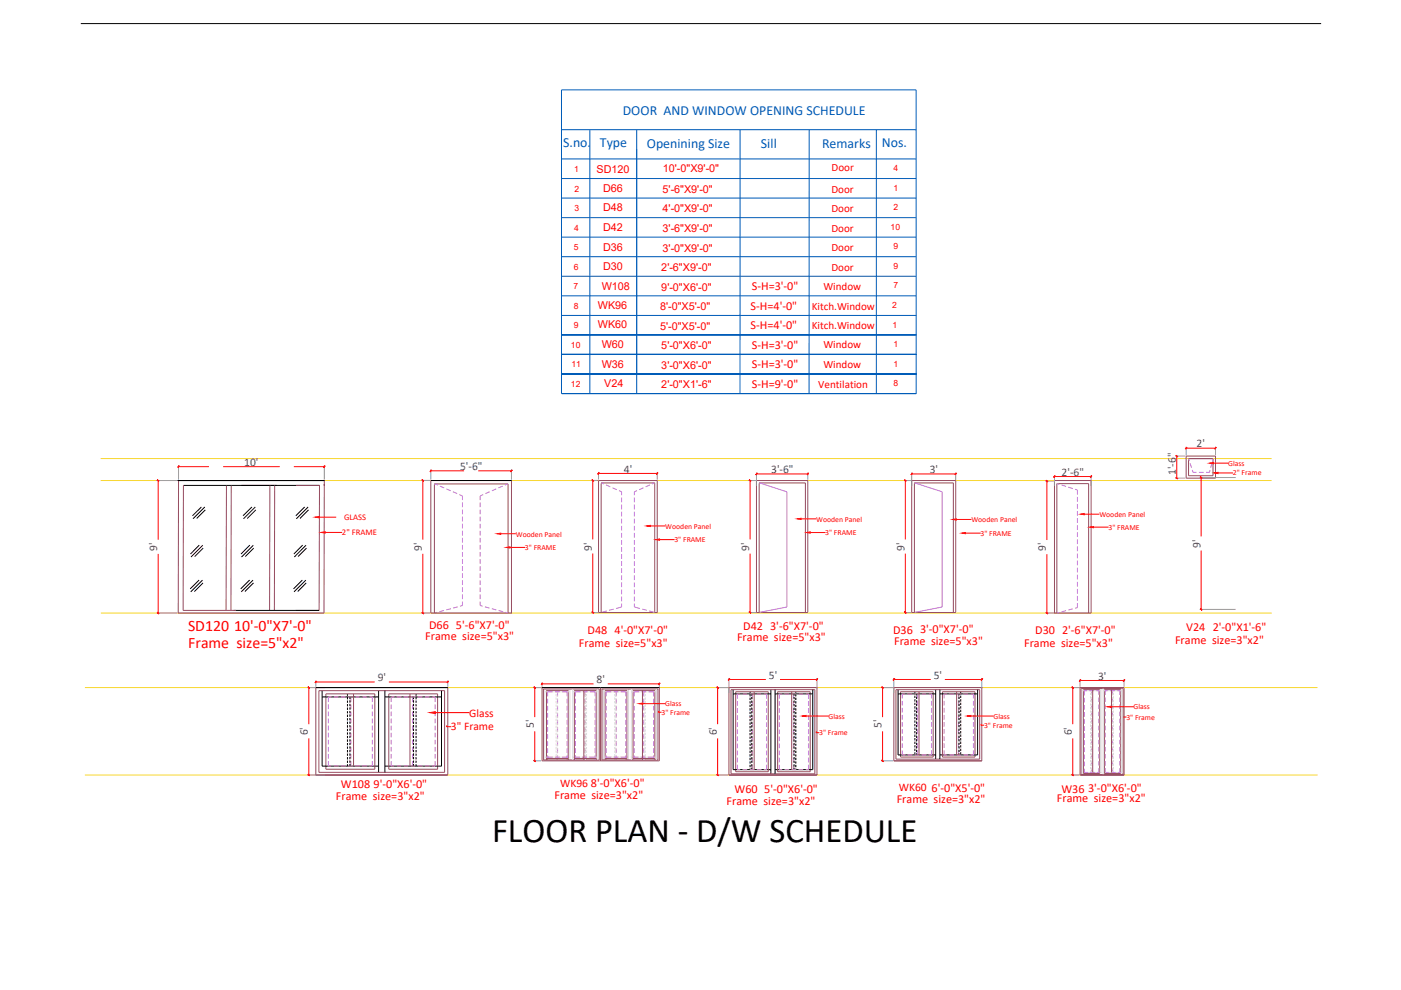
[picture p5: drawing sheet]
<svg xmlns="http://www.w3.org/2000/svg" width="297mm" height="210mm" viewBox="0 0 297 210" stroke-linecap="round" stroke-linejoin="round" font-family="sans-serif">
<!-- layer: beam centre line -->
<path d="M21.4 97.2h248.2M21.4 101.9h248.2M21.4 130h248.2M18 145.8h261.3M18 164.3h261.3" fill="none" stroke="#f8d731" stroke-width=".21"/>
<!-- layer: D W Annotation Tag MMH -->
<g fill="none" stroke="#005cb8" stroke-width=".21">
<path d="M119 19.1h75.2l.1 64.3h-75.3zM119 33.7h75.2M119 27.5h75.2M119 37.9h75.2M125.1 27.5v55.9M135 27.5v55.9M156.9 27.5v55.9M171.6 27.5l-.1 55.9M185.8 27.5v55.9M119 50.3h75.2M119 54.4h75.2M119 58.6h75.2"/>
<path d="M119 42h75.2M119 46.2h75.2M119 62.7h75.2M119 71h75.3M119 66.9h75.3M119 75.1h75.3M119 79.3h75.3"/>
</g>
<g fill="none" stroke="#954a5d" stroke-width=".21">
<path d="M251.5 96.7h6.2v4.7h-6.2zM252 97.2h5.2v3.7h-5.2zM37.9 101.9h30.9l-.1 28.1h-30.9zM38.9 102.9l-.1 26.5h11.2M48 102.9l-.1 26.5M49 102.9v26.5M57.2 102.9v26.5M58.2 102.9v26.5M62.8 102.9h4.9v26.5h-5M68.8 102.9h.1M91.3 101.9h17.1v28.1h-17.1zM92.1 102.6h15.6v27.4"/>
<path d="M92.1 102.7v27.3M126.9 101.9h12.4v28h-12.4zM127.4 102.4h11.4v27.5M127.5 102.5v27.4M160.4 101.9h10.9v28h-10.9zM160.9 102.4h9.9v27.5M161 102.5v27.4M193.3 101.9h9.3v28h-9.3zM193.8 102.4h8.3v27.5M193.9 102.5v27.4M223.6 101.9h7.7M223.6 102v28h7.7v-28"/>
<path d="M224.1 130v-27.5h6.7v27.5M67 145.8h27.9v18.5h-27.9zM67.6 146.4h26.7v17.4h-26.7zM69.1 147.1h10.4v16h-10.4zM75 147.1v15.3M82.4 147.1h10.4v16h-10.4zM86.9 147.1v15.3M114.9 145.8h24.9v15.5h-24.9zM115.2 146.1h11.8v15h-11.8zM123.8 146.4v14.7M127.3 145.8v15.5M127.6 146.1h11.9v15h-11.9z"/>
<path d="M136.2 146.4v14.7M154.5 145.8h18.7v18.5h-18.7zM155 146.2h17.8v17.9h-17.8zM156 146.7h6.9v16.9h-6.9zM159.9 146.7v16.5M164.9 146.7h6.9v16.9h-6.9zM167.9 146.7v16.5M189.5 145.8h18.7v15.5h-18.7zM190 146.2h17.7v14.8h-17.7zM190.9 146.7h7v13.8h-7zM194.8 146.7v13.4M199.8 146.7h6.9v13.8h-6.9z"/>
<path d="M202.8 146.7v13.4M229 145.8h9.3v18.5h-9.3zM229.2 146h8.9v18.2h-8.9zM229.7 146.2h3.5v17.8h-3.5zM231.7 146.2v17.6M234.2 146.2h3.4v17.8h-3.4zM235.7 146.2v17.6M115.9 161.1v-14.7h4.6v14.7M115.9 160.8h4.6M121.8 161.1v-14.7h4.6v14.7M121.8 160.8h4.6M128.3 161.1v-14.7h4.6v14.7"/>
<path d="M128.3 160.8h4.6M134.2 161.1v-14.7h4.6v14.7M134.2 160.8h4.6"/>
</g>
<g fill="none" stroke="#c16edd" stroke-width=".21">
<path d="M252 97.2l.2 .6M252.3 98.2l.3 1M252.8 99.6l.1 .5h.8M256.6 99.7l-.2 .4h-.7M256.9 98.2l-.2 1M257.2 97.2l-.1 .5M92.1 102.6l.7 .3M93.3 103.1l.9 .3M94.6 103.7l1 .4M96 104.3l.9 .4M97.4 104.9l.7 .3v.8M98.1 106.5v1"/>
<path d="M98.1 108v1M98.1 109.5v1M98.1 111v1M98.1 112.5v1M98.1 114v1M98.1 115.5v1M98.1 117v1M98.1 118.5v1M101.8 106.5v1M101.8 108v1M101.8 109.5v1M101.8 111v1"/>
<path d="M101.8 112.5v1M101.8 114v1M101.8 115.5v1M101.8 117v1M101.8 118.5v1M102.5 104.9l-.7 .3v.8M103.8 104.3l-.9 .4M105.2 103.7l-.9 .4M106.6 103.1l-.9 .3M107.7 102.6l-.7 .3M127.5 102.4l.5 .2M128.5 102.8l.9 .4"/>
<path d="M129.9 103.4l.9 .4M131.2 104l.6 .3v.7M131.8 105.5v1M131.8 107v1M131.8 108.5v1M131.8 110v1M131.8 111.5v1M131.8 113v1M131.8 114.5v1M131.8 116v1M131.8 117.5v1M131.8 119v1"/>
<path d="M134.5 105.5v1M134.5 107v1M134.5 108.5v1M134.5 110v1M134.5 111.5v1M134.5 113v1M134.5 114.5v1M134.5 116v1M134.5 117.5v1M134.5 119v1M135.1 104l-.6 .3v.7M136.4 103.4l-.9 .4"/>
<path d="M137.8 102.8l-.9 .4M138.8 102.4l-.5 .2M161 102.4l5.8 1.9v24.4l-5.8 1.1M193.9 102.4l5.9 1.9v24.4l-5.9 1.1M224.1 102.5l.5 .2M225.1 102.8l.9 .3M226.5 103.3l1 .3M227.9 103.7l.5 .2v1M228.4 105.4v1M228.4 106.9v1M228.4 108.4v1M228.4 109.9v1"/>
<path d="M228.4 111.4v1M228.4 112.9v1M228.4 114.4v1M228.4 115.9v1M228.4 117.4v1M228.4 118.9v1M254.2 100.1h1M92.7 129.8l-.6 .2M94.1 129.4l-.9 .3M95.6 129.1l-1 .2M97 128.7l-.9 .2M98.1 127.5v.9l-.6 .1"/>
<path d="M98.1 120v1M98.1 121.5v1M98.1 123v1M98.1 124.5v1M98.1 126v1M101.8 127.5v.9l.5 .1M101.8 120v1M101.8 121.5v1M101.8 123v1M101.8 124.5v1M101.8 126v1M102.8 128.7l1 .2"/>
<path d="M104.3 129.1l.9 .2M105.7 129.4l1 .3M107.2 129.8l.5 .2M128.7 129.5l-1.2 .3M130.1 129.1l-1 .3M131.8 128v.7l-1.2 .3M131.8 120.5v1M131.8 122v1M131.8 123.5v1M131.8 125v1M131.8 126.5v1M134.5 128v.7l1.2 .3"/>
<path d="M134.5 120.5v1M134.5 122v1M134.5 123.5v1M134.5 125v1M134.5 126.5v1M136.2 129.1l.9 .3M137.6 129.5l1.2 .3M224.6 129.9l-.5 .1M226 129.5l-.9 .2M227.5 129.1l-1 .2M228.4 127.9v.9l-.4 .2M228.4 120.4v1"/>
<path d="M228.4 121.9v1M228.4 123.4v1M228.4 124.9v1M228.4 126.4v1M69.6 149.4v1M69.6 150.9v1M69.6 152.3v1.1M69.6 153.8v1.1M69.6 155.3v1M69.6 156.9v.9M69.6 158.4v.9M69.6 159.9v1"/>
<path d="M70.3 147.8h-.7v1.1M70.8 147.8h1M72.3 147.8h1M73.8 147.8h1M74.4 147.8v1.1M74.4 149.4v1M74.4 150.9v1M74.4 152.3v1.1M74.4 153.8v1.1M74.4 155.3v1M74.4 156.9v.9M74.4 158.4v.9"/>
<path d="M74.4 159.9v1M75.3 147.8h1M76.8 147.8h1M78.3 147.8h.6v1.1M78.9 149.4v1M78.9 150.9v1M78.9 152.3v1.1M78.9 153.8v1.1M78.9 155.3v1M78.9 156.9v.9M78.9 158.4v.9M78.9 159.9v1"/>
<path d="M82.9 149.4v1M82.9 150.9v1M82.9 152.3v1.1M82.9 153.8v1.1M82.9 155.3v1M82.9 156.9v.9M82.9 158.4v.9M82.9 159.9v1M83.6 147.8h-.7v1.1M84.1 147.8h1M85.6 147.8h1M87.1 147.8h1"/>
<path d="M87.5 147.8v1.1M87.5 149.4v1M87.5 150.9v1M87.5 152.3v1.1M87.5 153.8v1.1M87.5 155.3v1M87.5 156.9v.9M87.5 158.4v.9M87.5 159.9v1M88.6 147.8h1M90.1 147.8h1M91.6 147.8h.7v1.1"/>
<path d="M92.3 149.4v1M92.3 150.9v1M92.3 152.3v1.1M92.3 153.8v1.1M92.3 155.3v1M92.3 156.9v.9M92.3 158.4v.9M92.3 159.9v1M116.1 148.2v.9M116.1 149.7v1M116.1 151.2v1M116.1 152.6v1.1"/>
<path d="M116.1 154.1v1.1M116.1 155.6v1M116.1 157.1v1M116.1 158.7v.9M117.2 146.7h-1.1v.9M117.7 146.7h1M118.2 146.7v.9M118.2 148.2v.9M118.2 149.7v1M118.2 151.2v1M118.2 152.6v1.1M118.2 154.1v1.1"/>
<path d="M118.2 155.6v1M118.2 157.1v1M118.2 158.7v.9M119.2 146.7h1v.9M120.2 148.2v.9M120.2 149.7v1M120.2 151.2v1M120.2 152.6v1.1M120.2 154.1v1.1M120.2 155.6v1M120.2 157.1v1M120.2 158.7v.9"/>
<path d="M122 148.2v.9M122 149.7v1M122 151.2v1M122 152.6v1.1M122 154.1v1.1M122 155.6v1M122 157.1v1M122 158.7v.9M123.1 146.7h-1.1v.9M123.6 146.7h1M124 146.7v.9M124 148.2v.9"/>
<path d="M124 149.7v1M124 151.2v1M124 152.6v1.1M124 154.1v1.1M124 155.6v1M124 157.1v1M124 158.7v.9M125.1 146.7h1.1v.9M126.2 148.2v.9M126.2 149.7v1M126.2 151.2v1M126.2 152.6v1.1"/>
<path d="M126.2 154.1v1.1M126.2 155.6v1M126.2 157.1v1M126.2 158.7v.9M128.5 148.2v.9M128.5 149.7v1M128.5 151.2v1M128.5 152.6v1.1M128.5 154.1v1.1M128.5 155.6v1M128.5 157.1v1M128.5 158.7v.9"/>
<path d="M129.6 146.7h-1.1v.9M130.1 146.7h1M130.6 146.7v.9M130.6 148.2v.9M130.6 149.7v1M130.6 151.2v1M130.6 152.6v1.1M130.6 154.1v1.1M130.6 155.6v1M130.6 157.1v1M130.6 158.7v.9M131.6 146.7h1.1v.9"/>
<path d="M132.7 148.2v.9M132.7 149.7v1M132.7 151.2v1M132.7 152.6v1.1M132.7 154.1v1.1M132.7 155.6v1M132.7 157.1v1M132.7 158.7v.9M134.5 148.2v.9M134.5 149.7v1M134.5 151.2v1M134.5 152.6v1.1"/>
<path d="M134.5 154.1v1.1M134.5 155.6v1M134.5 157.1v1M134.5 158.7v.9M135.5 146.7h-1v.9M136 146.7h1M136.5 146.7v.9M136.5 148.2v.9M136.5 149.7v1M136.5 151.2v1M136.5 152.6v1.1M136.5 154.1v1.1"/>
<path d="M136.5 155.6v1M136.5 157.1v1M136.5 158.7v.9M137.5 146.7h1.1v.9M138.6 148.2v.9M138.6 149.7v1M138.6 151.2v1M138.6 152.6v1.1M138.6 154.1v1.1M138.6 155.6v1M138.6 157.1v1M138.6 158.7v.9"/>
<path d="M156.3 148.6v1M156.3 150.1v1M156.3 151.6v1M156.3 153.1v1M156.3 154.7v.9M156.3 156.1v1M156.3 157.6v1.1M156.3 159.1v1M156.9 147.1h-.6v1.1M157.4 147.1h1M158.9 147.1h1M159.5 147.1v1.1"/>
<path d="M159.5 148.6v1M159.5 150.1v1M159.5 151.6v1M159.5 153.1v1M159.5 154.7v.9M159.5 156.1v1M159.5 157.6v1.1M159.5 159.1v1M160.5 147.1h.9M162 147.1h.5v1.1M162.5 148.6v1M162.5 150.1v1"/>
<path d="M162.5 151.6v1M162.5 153.1v1M162.5 154.7v.9M162.5 156.1v1M162.5 157.6v1.1M162.5 159.1v1M165.2 148.6v1M165.2 150.1v1M165.2 151.6v1M165.2 153.1v1M165.2 154.7v.9M165.2 156.1v1"/>
<path d="M165.2 157.6v1.1M165.2 159.1v1M165.8 147.1h-.6v1.1M166.3 147.1h1M167.8 147.1h1M168.2 147.1v1.1M168.2 148.6v1M168.2 150.1v1M168.2 151.6v1M168.2 153.1v1M168.2 154.7v.9M168.2 156.1v1"/>
<path d="M168.2 157.6v1.1M168.2 159.1v1M169.3 147.1h1M170.8 147.1h.6v1.1M171.4 148.6v1M171.4 150.1v1M171.4 151.6v1M171.4 153.1v1M171.4 154.7v.9M171.4 156.1v1M171.4 157.6v1.1M171.4 159.1v1"/>
<path d="M191.3 148.6v1M191.3 150.1v1M191.3 151.6v1M191.3 153.1v1M191.3 154.6v1M191.3 156.1v1M191.3 157.6v1M191.3 159.1v1h.6M191.9 147.1h-.6v1M192.4 147.1h1M193.9 147.1h1M194.5 147.1v1"/>
<path d="M194.5 148.6v1M194.5 150.1v1M194.5 151.6v1M194.5 153.1v1M194.5 154.6v1M194.5 156.1v1M194.5 157.6v1M194.5 159.1v1M195.4 147.1h1M196.9 147.1h.6v1M197.5 148.6v1M197.5 150.1v1"/>
<path d="M197.5 151.6v1M197.5 153.1v1M197.5 154.6v1M197.5 156.1v1M197.5 157.6v1M197.5 159.1v1h-.6M200.2 159.1v1h.6M200.2 148.6v1M200.2 150.1v1M200.2 151.6v1M200.2 153.1v1M200.2 154.6v1"/>
<path d="M200.2 156.1v1M200.2 157.6v1M200.8 147.1h-.6v1M201.3 147.1h1M202.8 147.1h1M203.2 147.1v1M203.2 148.6v1M203.2 150.1v1M203.2 151.6v1M203.2 153.1v1M203.2 154.6v1M203.2 156.1v1"/>
<path d="M203.2 157.6v1M203.2 159.1v1M204.3 147.1h1M205.8 147.1h.6v1M206.4 159.1v1h-.6M206.4 148.6v1M206.4 150.1v1M206.4 151.6v1M206.4 153.1v1M206.4 154.6v1M206.4 156.1v1M206.4 157.6v1"/>
<path d="M229.9 148v1M229.9 149.5v1M229.9 151v1M229.9 152.5v1M229.9 154v1M229.9 155.5v1M229.9 157v1M229.9 158.5v1M229.9 160v1M230.4 146.4h-.5v1.1M230.9 146.4h1.1M231.5 146.4v.9"/>
<path d="M231.5 147.9v1M231.5 149.4v1M231.5 150.9v1M231.5 152.4v1M231.5 153.8v1.1M231.5 155.3v1M231.5 156.9v.9M231.5 158.4v.9M231.5 159.9v1M232.4 146.4h.6v.9M233 147.9v1M233 149.4v1"/>
<path d="M233 150.9v1M233 152.4v1M233 153.8v1.1M233 155.3v1M233 156.9v.9M233 158.4v.9M233 159.9v1M234.3 147.9v1M234.3 149.4v1M234.3 150.9v1M234.3 152.4v1M234.3 153.8v1.1"/>
<path d="M234.3 155.3v1M234.3 156.9v.9M234.3 158.4v.9M234.3 159.9v1M234.9 146.4h-.6v.9M235.4 146.4h1M235.8 146.4v.9M235.8 147.9v1M235.8 149.4v1M235.8 150.9v1M235.8 152.4v1M235.8 153.8v1.1"/>
<path d="M235.8 155.3v1M235.8 156.9v.9M235.8 158.4v.9M235.8 159.9v1M236.9 146.4h.5v.9M237.4 147.9v1M237.4 149.4v1M237.4 150.9v1M237.4 152.4v1M237.4 153.8v1.1M237.4 155.3v1M237.4 156.9v.9"/>
<path d="M237.4 158.4v.9M237.4 159.9v1M69.6 161.4v1h.7M70.8 162.4h1M72.3 162.4h1M73.8 162.4h1M74.4 161.4v1M75.3 162.4h1M76.8 162.4h1M78.9 161.4v1h-.6M82.9 161.4v1h.7M84.1 162.4h1"/>
<path d="M85.6 162.4h1M87.1 162.4h1M87.5 161.4v1M88.6 162.4h1M90.1 162.4h1M92.3 161.4v1h-.7M116.1 160.5h1.1M116.1 160.2v.9M117.7 160.5h1M118.2 160.2v.9M119.2 160.5h1M120.2 160.2v.9"/>
<path d="M121.9 160.5h1M122 160.2v.9M123.4 160.5h1M124 160.2v.9M124.9 160.5h1.1M126.2 160.2v.9M128.5 160.2v.9M128.5 160.5h1.1M130.1 160.5h1M130.6 160.2v.9M131.6 160.5h1.1M132.7 160.2v.9"/>
<path d="M134.3 160.5h1.1M134.5 160.2v.9M135.9 160.5h1M136.5 160.2v.9M137.4 160.5h1M138.6 160.2v.9M156.3 160.6v1M156.3 162.1v1.1h.6M157.4 163.2h1M158.9 163.2h1M159.5 160.6v1M159.5 162.1v1.1"/>
<path d="M160.5 163.2h.9M162.5 160.6v1M162.5 162.1v1.1h-.5M165.2 162.1v1.1h.6M165.2 160.6v1M166.3 163.2h1M167.8 163.2h1M168.2 160.6v1M168.2 162.1v1.1M169.3 163.2h1M171.4 162.1v1.1h-.6M171.4 160.6v1"/>
<path d="M192.4 160.1h1M193.9 160.1h1M195.4 160.1h1M201.3 160.1h1M202.8 160.1h1M204.3 160.1h1M229.9 161.5v1M229.9 163v1M230.1 163.8h.5M231.1 163.8h1M231.5 161.4v1M231.5 162.9v.9"/>
<path d="M232.6 163.8h.6M233 161.4v1M233 162.9v.9M234.3 161.4v1M234.3 162.9v.9M234.5 163.8h.5M235.5 163.8h1M235.8 161.4v1M235.8 162.9v.9M237.1 163.8h.5M237.4 161.4v1M237.4 162.9v.9"/>
</g>
<!-- layer: CAS_WALL FULL -->
<g fill="none" stroke="#989898" stroke-width=".21">
<path d="M37.9 98.6v3.1M68.8 98.6v3.1M91.3 99.5v2.2M108.4 99.5v2.2M249.2 96.7h2.1M251.5 94.7v1.8M257.7 94.7v1.8M33.2 101.9h4.5M89.3 101.9h1.9M125.4 101.9h1.3M126.9 100.1v1.6M139.3 100.1v1.6"/>
<path d="M158.7 101.9h1.5M160.4 100.2v2.9M171.3 100.2v1.5M191.6 101.9h1.6M193.3 100.2v2.9M202.6 100.2v1.7M221.6 102h1.8M223.6 100.7v2.3M231.3 100.7v2.3M249.2 101.4h2.1M254.3 101.2h7.7M33.2 130h4.4"/>
<path d="M89.3 130h1.9M125.4 129.9h1.3M158.7 129.9h1.5M191.6 129.9h1.6M221.6 130h1.8M254.3 129.2h7.7M65.1 145.8h3.8M67 144.3v1.3M94.9 144.3v1.3M113 145.8h1.8M114.9 144.7v.9M139.8 144.7v.9"/>
<path d="M151.8 145.8h2.6M154.5 143.7v3.3M173.2 143.7v2.2M186.8 145.8h2.5M189.5 143.7v3.3M208.2 143.7v2.2M227.1 145.8h1.7M229 144v1.6M238.3 144v1.6M65.1 164.3h3.8M113 161.3h1.8M151.8 164.3h2.6"/>
<path d="M186.8 161.3h2.5M227.1 164.3h1.7"/>
</g>
<g fill="none" stroke="#f00" stroke-width=".21">
<path d="M37.9 98.9h6.4M47.3 98.9h12M62.3 98.9h6.5M91.3 99.8h7.1M101.4 99.8h7M249.5 96.7v4.7M251.5 95h6.2M33.5 101.9v12.5M33.5 117.4v12.6M89.6 101.9v12.5M89.6 117.4v12.6M125.7 101.9v12.5"/>
<path d="M125.7 117.4v12.5M126.9 100.4h12.4M159 101.9v12.5M159 117.4v12.5M160.4 100.5h10.9M191.9 101.9v12.5M191.9 117.4v12.5M193.3 100.5h9.3M222 102v12.5M222 117.5v12.5M223.6 101h7.7M254.7 101.2v12.5"/>
<path d="M254.7 116.7v12.5M65.5 145.8v7.8M65.5 156.6v7.7M67 144.6h12.4M82.5 144.6h12.4M113.4 145.8v6.2M113.4 155.1v6.2M114.9 145h10.9M128.8 145h11M152.2 145.8v7.8M152.2 156.6v7.7M154.5 144.1h7.9"/>
<path d="M165.4 144.1h7.8M187.1 145.8v6.2M187.1 155.1v6.2M189.5 144.1h7.8M200.3 144.1h7.9M227.4 145.8v7.8M227.4 156.6v7.7M229 144.3h9.3"/>
</g>
<!-- layer: grid -->
<g fill="#f00" stroke="#f00" stroke-width=".21">
<path d="M251.6 94.9l-.2 .3zM251.6 94.9l-.2 .3z"/>
<path d="M257.6 95.1l.2-.2zM257.8 94.9l-.2 .3z"/>
<path d="M249.4 96.6l.2 .2zM249.4 96.6l.2 .2z"/>
<path d="M249.4 101.2l.2 .3zM249.4 101.3l.2 .2z"/>
<path d="M254.6 129.1l.2 .2zM254.5 129.1l.3 .2z"/>
<path d="M254.5 101.1l.3 .3zM254.5 101.1l.3 .3z"/>
<path d="M223.7 100.9l-.3 .3zM223.7 100.9l-.3 .3z"/>
<path d="M231.2 101.2l.2-.3zM231.4 100.9l-.2 .3z"/>
<path d="M221.8 101.9l.3 .2zM221.9 101.9l.2 .2z"/>
<path d="M221.8 129.9l.3 .2zM221.8 129.9l.3 .2z"/>
<path d="M127 100.3l-.2 .2zM126.8 100.5l.2-.2z"/>
<path d="M139.2 100.5l.3-.2zM139.5 100.3l-.3 .2z"/>
<path d="M125.5 101.8l.3 .2zM125.5 101.8l.3 .2z"/>
<path d="M125.5 129.7l.3 .3zM125.5 129.7l.3 .3z"/>
<path d="M160.5 100.3l-.2 .3zM160.5 100.3l-.2 .3z"/>
<path d="M171.4 100.3l-.2 .3zM171.4 100.3l-.2 .3z"/>
<path d="M158.9 101.8l.3 .2zM158.9 101.8l.3 .2z"/>
<path d="M158.9 129.7l.3 .3zM158.9 129.7l.3 .3z"/>
<path d="M154.7 143.9l-.3 .3zM154.7 143.9l-.3 .3z"/>
<path d="M173.1 144.2l.2-.3zM173.3 143.9l-.2 .3z"/>
<path d="M152 145.7l.3 .2zM152 145.7l.3 .2z"/>
<path d="M152 164.2l.3 .2zM152 164.2l.3 .2z"/>
<path d="M229.1 144.2l-.2 .2zM229.1 144.2l-.2 .2z"/>
<path d="M238.2 144.4l.2-.2zM238.4 144.2l-.2 .2z"/>
<path d="M227.3 145.7l.2 .2zM227.3 145.6l.3 .3z"/>
<path d="M227.3 164.2l.3 .2zM227.3 164.2l.3 .2z"/>
<path d="M193.4 100.3l-.2 .3zM193.4 100.3l-.2 .3z"/>
<path d="M202.7 100.3l-.2 .3zM202.7 100.3l-.2 .3z"/>
<path d="M191.8 101.8l.3 .2zM191.8 101.7l.3 .3z"/>
<path d="M191.8 129.7l.3 .3zM191.8 129.7l.3 .3z"/>
<path d="M33.4 101.8l.2 .2zM33.4 101.7l.3 .3z"/>
<path d="M33.4 129.8l.3 .3zM33.4 129.9l.2 .2z"/>
<path d="M38 98.8l-.3 .3zM37.7 99l.3-.2z"/>
<path d="M68.6 99l.3-.2zM68.9 98.8l-.2 .3z"/>
<path d="M65.3 145.7l.3 .2zM65.3 145.7l.3 .2z"/>
<path d="M65.3 164.2l.3 .2zM65.3 164.2l.3 .2z"/>
<path d="M67.1 144.4l-.3 .3zM67.1 144.4l-.3 .3z"/>
<path d="M94.8 144.7l.2-.3zM95 144.4l-.2 .3z"/>
<path d="M115 144.9l-.2 .2zM115 144.9l-.2 .2z"/>
<path d="M139.6 145.1l.3-.2zM139.9 144.9l-.2 .2z"/>
<path d="M113.2 145.7l.3 .2zM113.2 145.7l.3 .2z"/>
<path d="M113.2 161.2l.3 .2zM113.2 161.2l.3 .2z"/>
<path d="M189.6 143.9l-.2 .3zM189.6 143.9l-.2 .3z"/>
<path d="M208 144.2l.3-.3zM208.3 143.9l-.3 .3z"/>
<path d="M187 145.7l.2 .2zM187 145.6l.2 .3z"/>
<path d="M187 161.2l.2 .2zM187 161.2l.2 .2z"/>
<path d="M91.4 99.7l-.2 .3zM91.4 99.7l-.2 .3z"/>
<path d="M108.3 99.9l.2-.2zM108.5 99.7l-.2 .3z"/>
<path d="M89.5 101.7l.3 .3zM89.5 101.7l.3 .3z"/>
<path d="M89.5 129.9l.3 .2zM89.5 129.9l.3 .2z"/>
</g>
<!-- layer: MMH TAGS LEADERS -->
<g fill="#f00" stroke="#f00" stroke-width=".21">
<path d="M256.5 98.2l.7-.1v.2z"/>
<path d="M257.5 100.3l.7-.2v.3z"/>
<path d="M231.1 111.8l.7-.2v.3z"/>
<path d="M229.1 109l.8-.1v.2z"/>
<path d="M139.1 114.4l.7-.1v.2z"/>
<path d="M137.1 111.5l.8-.1v.2z"/>
<path d="M171 112.9l.8-.1v.2z"/>
<path d="M169.1 110l.7-.1v.2z"/>
<path d="M170.1 151.8l.8-.1v.2z"/>
<path d="M234.8 149.8l.8-.1v.3z"/>
<path d="M203.9 113l.8-.1v.3z"/>
<path d="M202 110.1l.8-.1v.3z"/>
<path d="M68.1 112.9l.8-.2v.3z"/>
<path d="M66.8 109.7l.9-.2v.3z"/>
<path d="M91.1 151.1l1.2-.2v.4z"/>
<path d="M135.5 149.2l.8-.1v.2z"/>
<path d="M205 151.8l.8-.1v.2z"/>
<path d="M107.3 116.1l.8-.2v.3z"/>
<path d="M105.4 113.2l.8-.2v.3z"/>
</g>
<g fill="none" stroke="#f00" stroke-width=".21">
<path d="M257.2 98.2h3.3M67.7 109.7h3.6M68.9 112.9h3.6M106.2 113.2h3.2M108.1 116.1h3.2M137.9 111.5h3.2M139.8 114.4h3.2M169.8 110h3.2M171.8 112.9h3.2M202.8 110.1h3.2M204.7 113h3.2M229.9 109h3.2"/>
<path d="M231.8 111.8h3.2M258.2 100.3h3.2M92.3 151.1h7.2M94.7 154.1h.1M94.7 154.1h1M136.3 149.2h4.8M139.6 151h.1M139.6 151h.7M170.9 151.8h4.8M173.1 155.3h.1M173.1 155.3h.6M205.8 151.8h4.9"/>
<path d="M208 153.8h.1M208 153.8h.7M235.6 149.8h4.8M238.2 152h.7"/>
</g>
<!-- layer: 0 -->
<g fill="none" stroke="#000" stroke-width=".21">
<path d="M17.1 5h263M37.7 101.9h31.1M91.3 101.9h17.1M67 145.8h27.9M68.3 146.4v16h12M68.3 147.8h12M73.7 147.1v.4M73.7 147.8v.5M73.7 148.5v.5M73.7 149.3v.5M73.7 150v.5M73.7 150.8v.5"/>
<path d="M73.7 151.5v.5M73.7 152.3v.5M73.7 153v.5M73.7 153.8v.5M73.7 154.5v.5M73.7 155.3v.5M73.7 156v.5M73.7 156.8v.5M73.7 157.5v.5M73.7 158.3v.5M73.7 159v.5M73.7 159.8v.5"/>
<path d="M74.2 147.8v.4M74.2 148.5v.5M74.2 149.2v.5M74.2 150v.5M74.2 150.7v.5M74.2 151.5v.5M74.2 152.2v.5M74.2 153v.5M74.2 153.7v.5M74.2 154.5v.5M74.2 155.2v.5M74.2 156v.5"/>
<path d="M74.2 156.7v.5M74.2 157.5v.5M74.2 158.2v.5M74.2 159v.5M74.2 159.7v.5M80.3 146.4v17.4M81.6 147.8h12M81.6 146.4v17.4M87.7 147.8v.4M87.7 148.5v.5M87.7 149.2v.5M87.7 150v.5"/>
<path d="M87.7 150.7v.5M87.7 151.5v.5M87.7 152.2v.5M87.7 153v.5M87.7 153.7v.5M87.7 154.5v.5M87.7 155.2v.5M87.7 156v.5M87.7 156.7v.5M87.7 157.5v.5M87.7 158.2v.5M87.7 159v.5"/>
<path d="M87.7 159.7v.5M88.2 147.1v.4M88.2 147.8v.5M88.2 148.5v.5M88.2 149.3v.5M88.2 150v.5M88.2 150.8v.5M88.2 151.5v.5M88.2 152.3v.5M88.2 153v.5M88.2 153.8v.5M88.2 154.5v.5"/>
<path d="M88.2 155.3v.5M88.2 156v.5M88.2 156.8v.5M88.2 157.5v.5M88.2 158.3v.5M88.2 159v.5M88.2 159.8v.5M93.6 146.4v16h-12M155.4 146.2v17h8M155.4 147.1h8M159 146.7v.2M159 147.2v.5"/>
<path d="M159 147.9v.5M159 148.7v.5M159 149.4v.5M159 150.2v.5M159 150.9v.5M159 151.7v.5M159 152.4v.5M159 153.2v.5M159 153.9v.5M159 154.7v.5M159 155.4v.5M159 156.2v.5"/>
<path d="M159 156.9v.5M159 157.7v.5M159 158.4v.5M159 159.2v.5M159 159.9v.5M159.4 147.1v.4M159.4 147.8v.5M159.4 148.5v.5M159.4 149.3v.5M159.4 150v.5M159.4 150.8v.5M159.4 151.5v.5"/>
<path d="M159.4 152.3v.5M159.4 153v.5M159.4 153.8v.5M159.4 154.5v.5M159.4 155.3v.5M159.4 156v.5M159.4 156.8v.5M159.4 157.5v.5M159.4 158.3v.5M159.4 159v.5M159.4 159.8v.5M163.4 146.2v17.9"/>
<path d="M164.3 147.1h8M164.3 146.2v17.9M168.4 147.1v.4M168.4 147.8v.5M168.4 148.5v.5M168.4 149.3v.5M168.4 150v.5M168.4 150.8v.5M168.4 151.5v.5M168.4 152.3v.5M168.4 153v.5M168.4 153.8v.5"/>
<path d="M168.4 154.5v.5M168.4 155.3v.5M168.4 156v.5M168.4 156.8v.5M168.4 157.5v.5M168.4 158.3v.5M168.4 159v.5M168.4 159.8v.5M168.7 146.7v.2M168.7 147.2v.5M168.7 147.9v.5M168.7 148.7v.5"/>
<path d="M168.7 149.4v.5M168.7 150.2v.5M168.7 150.9v.5M168.7 151.7v.5M168.7 152.4v.5M168.7 153.2v.5M168.7 153.9v.5M168.7 154.7v.5M168.7 155.4v.5M168.7 156.2v.5M168.7 156.9v.5M168.7 157.7v.5"/>
<path d="M168.7 158.4v.5M168.7 159.2v.5M168.7 159.9v.5M172.3 146.2v17h-8M190.4 147.1h8M190.4 146.2v13.9h8M194 146.7v.5M194 147.5v.5M194 148.2v.5M194 149v.5M194 149.7v.5M194 150.5v.5"/>
<path d="M194 151.2v.6M194 152v.5M194 152.7v.5M194 153.5v.5M194 154.2v.5M194 155v.5M194 155.7v.5M194 156.5v.5M194 157.2v.5M194 158v.5M194 158.7v.5M194 159.5v.6"/>
<path d="M194.3 147.1v.4M194.3 147.7v.5M194.3 148.5v.5M194.3 149.2v.5M194.3 150v.5M194.3 150.7v.5M194.3 151.5v.5M194.3 152.2v.5M194.3 153v.5M194.3 153.7v.5M194.3 154.5v.5M194.3 155.2v.5"/>
<path d="M194.3 156v.5M194.3 156.7v.5M194.3 157.5v.5M194.3 158.2v.5M194.3 159v.5M194.3 159.7v.4M198.4 146.2v14.8M199.3 147.1h8M199.3 146.2v14.8M203.3 147.1v.4M203.3 147.7v.5M203.3 148.5v.5"/>
<path d="M203.3 149.2v.5M203.3 150v.5M203.3 150.7v.5M203.3 151.5v.5M203.3 152.2v.5M203.3 153v.5M203.3 153.7v.5M203.3 154.5v.5M203.3 155.2v.5M203.3 156v.5M203.3 156.7v.5M203.3 157.5v.5"/>
<path d="M203.3 158.2v.5M203.3 159v.5M203.3 159.7v.4M203.7 146.7v.5M203.7 147.5v.5M203.7 148.2v.5M203.7 149v.5M203.7 149.7v.5M203.7 150.5v.5M203.7 151.2v.6M203.7 152v.5M203.7 152.7v.5"/>
<path d="M203.7 153.5v.5M203.7 154.2v.5M203.7 155v.5M203.7 155.7v.5M203.7 156.5v.5M203.7 157.2v.5M203.7 158v.5M203.7 158.7v.5M203.7 159.5v.6M207.3 146.2v13.9h-8M73.7 160.5v.5M73.7 161.3v.5"/>
<path d="M73.7 162v.4M74.2 160.5v.5M74.2 161.2v.5M74.2 162v.4M87.7 160.5v.5M87.7 161.2v.5M87.7 162v.4M88.2 160.5v.5M88.2 161.3v.5M88.2 162v.4M159 160.7v.5M159 161.4v.5"/>
<path d="M159 162.2v.5M159 162.9v.3M159.4 160.5v.5M159.4 161.3v.5M159.4 162v.5M159.4 162.8v.4M168.4 160.5v.5M168.4 161.3v.5M168.4 162v.5M168.4 162.8v.4M168.7 160.7v.5M168.7 161.4v.5"/>
<path d="M168.7 162.2v.5M168.7 162.9v.3"/>
</g>
<g fill="none" stroke="#dcdcdc" stroke-width=".21">
<path d="M115.5 146.7h5.3M115.5 146.1v15M117.9 146.4v.5M117.9 147.1v.5M117.9 147.9v.5M117.9 148.6v.5M117.9 149.4v.5M117.9 150.1v.5M117.9 150.9v.5M117.9 151.6v.5M117.9 152.4v.5M117.9 153.1v.5"/>
<path d="M117.9 153.9v.5M117.9 154.6v.5M117.9 155.4v.5M117.9 156.1v.5M117.9 156.9v.5M117.9 157.6v.5M117.9 158.4v.5M117.9 159.1v.5M117.9 159.9v.5M118.1 146.7v.3M118.1 147.3v.5M118.1 148v.5"/>
<path d="M118.1 148.8v.5M118.1 149.5v.5M118.1 150.3v.5M118.1 151v.5M118.1 151.8v.5M118.1 152.5v.5M118.1 153.3v.5M118.1 154v.5M118.1 154.8v.5M118.1 155.5v.5M118.1 156.3v.5M118.1 157v.5"/>
<path d="M118.1 157.8v.5M118.1 158.5v.5M118.1 159.3v.5M120.8 146.1v15M121.4 146.7h5.4M121.4 146.1v15M124.1 146.7v.3M124.1 147.3v.5M124.1 148v.5M124.1 148.8v.5M124.1 149.5v.5M124.1 150.3v.5"/>
<path d="M124.1 151v.5M124.1 151.8v.5M124.1 152.5v.5M124.1 153.3v.5M124.1 154v.5M124.1 154.8v.5M124.1 155.5v.5M124.1 156.3v.5M124.1 157v.5M124.1 157.8v.5M124.1 158.5v.5M124.1 159.3v.5"/>
<path d="M124.4 146.4v.5M124.4 147.1v.5M124.4 147.9v.5M124.4 148.6v.5M124.4 149.4v.5M124.4 150.1v.5M124.4 150.9v.5M124.4 151.6v.5M124.4 152.4v.5M124.4 153.1v.5M124.4 153.9v.5M124.4 154.6v.5"/>
<path d="M124.4 155.4v.5M124.4 156.1v.5M124.4 156.9v.5M124.4 157.6v.5M124.4 158.4v.5M124.4 159.1v.5M124.4 159.9v.5M126.8 146.1v15M127.9 146.7h5.4M127.9 146.1v15M130.3 146.4v.5M130.3 147.1v.5"/>
<path d="M130.3 147.9v.5M130.3 148.6v.5M130.3 149.4v.5M130.3 150.1v.5M130.3 150.9v.5M130.3 151.6v.5M130.3 152.4v.5M130.3 153.1v.5M130.3 153.9v.5M130.3 154.6v.5M130.3 155.4v.5M130.3 156.1v.5"/>
<path d="M130.3 156.9v.5M130.3 157.6v.5M130.3 158.4v.5M130.3 159.1v.5M130.3 159.9v.5M130.6 146.7v.3M130.6 147.3v.5M130.6 148v.5M130.6 148.8v.5M130.6 149.5v.5M130.6 150.3v.5M130.6 151v.5"/>
<path d="M130.6 151.8v.5M130.6 152.5v.5M130.6 153.3v.5M130.6 154v.5M130.6 154.8v.5M130.6 155.5v.5M130.6 156.3v.5M130.6 157v.5M130.6 157.8v.5M130.6 158.5v.5M130.6 159.3v.5M133.3 146.1v15"/>
<path d="M133.9 146.7h5.3M133.9 146.1v15M136.6 146.7v.3M136.6 147.3v.5M136.6 148v.5M136.6 148.8v.5M136.6 149.5v.5M136.6 150.3v.5M136.6 151v.5M136.6 151.8v.5M136.6 152.5v.5M136.6 153.3v.5"/>
<path d="M136.6 154v.5M136.6 154.8v.5M136.6 155.5v.5M136.6 156.3v.5M136.6 157v.5M136.6 157.8v.5M136.6 158.5v.5M136.6 159.3v.5M136.8 146.4v.5M136.8 147.1v.5M136.8 147.9v.5M136.8 148.6v.5"/>
<path d="M136.8 149.4v.5M136.8 150.1v.5M136.8 150.9v.5M136.8 151.6v.5M136.8 152.4v.5M136.8 153.1v.5M136.8 153.9v.5M136.8 154.6v.5M136.8 155.4v.5M136.8 156.1v.5M136.8 156.9v.5M136.8 157.6v.5"/>
<path d="M136.8 158.4v.5M136.8 159.1v.5M136.8 159.9v.5M139.2 146.1v15M229.4 152.2h.3M229.4 146.4h4M229.4 146v18.2M231.2 146.2v.4M231.2 146.9v.5M231.2 147.6v.5M231.2 148.4v.5M231.2 149.1v.5"/>
<path d="M231.2 149.9v.5M231.2 150.6v.5M231.2 151.4v.5M231.2 152.1v.5M231.2 152.9v.5M231.2 153.6v.5M231.2 154.4v.5M231.2 155.1v.5M231.2 155.9v.5M231.2 156.6v.5M231.2 157.4v.5M231.2 158.1v.5"/>
<path d="M231.2 158.9v.5M231.2 159.6v.5M231.4 146.4v.3M231.4 147v.5M231.4 147.7v.5M231.4 148.5v.5M231.4 149.2v.5M231.4 150v.5M231.4 150.7v.5M231.4 151.5v.5M231.4 152.2v.5M231.4 153v.5"/>
<path d="M231.4 153.7v.5M231.4 154.5v.5M231.4 155.2v.5M231.4 156v.5M231.4 156.7v.5M231.4 157.5v.5M231.4 158.2v.5M231.4 159v.5M231.4 159.7v.5M233.4 146v17.8M233.9 146.4h4M233.9 146v18.2"/>
<path d="M235.9 146.4v.3M235.9 147v.5M235.9 147.7v.5M235.9 148.5v.5M235.9 149.2v.5M235.9 150v.5M235.9 150.7v.5M235.9 151.5v.5M235.9 152.2v.5M235.9 153v.5M235.9 153.7v.5M235.9 154.5v.5"/>
<path d="M235.9 155.2v.5M235.9 156v.5M235.9 156.7v.5M235.9 157.5v.5M235.9 158.2v.5M235.9 159v.5M235.9 159.7v.5M236.1 146.2v.4M236.1 146.9v.5M236.1 147.6v.5M236.1 148.4v.5M236.1 149.1v.5"/>
<path d="M236.1 149.9v.5M236.1 150.6v.5M236.1 151.4v.5M236.1 152.1v.5M236.1 152.9v.5M236.1 153.6v.5M236.1 154.4v.5M236.1 155.1v.5M236.1 155.9v.5M236.1 156.6v.5M236.1 157.4v.5M236.1 158.1v.5"/>
<path d="M236.1 158.9v.5M236.1 159.6v.5M237.9 146v17.8M115.5 160.5h5.3M117.9 160.6v.5M118.1 160v.5M118.1 160.8v.3M121.3 160.5h5.3M124.1 160v.5M124.1 160.8v.3M124.4 160.6v.5M127.9 160.5h5.4"/>
<path d="M130.3 160.6v.5M130.6 160v.5M130.6 160.8v.3M133.7 160.5h5.3M136.6 160v.5M136.6 160.8v.3M136.8 160.6v.5M230.1 163.8h3.5M231.2 160.4v.5M231.2 161.1v.5M231.2 161.9v.5M231.2 162.6v.5"/>
<path d="M231.2 163.4v.4M231.4 160.5v.5M231.4 161.2v.5M231.4 162v.5M231.4 162.7v.5M231.4 163.5v.3M234 163.8h4M235.9 160.5v.5M235.9 161.2v.5M235.9 162v.5M235.9 162.7v.5M235.9 163.5v.3"/>
<path d="M236.1 160.4v.5M236.1 161.1v.5M236.1 161.9v.5M236.1 162.6v.5M236.1 163.4v.4"/>
</g>
<!-- layer: EX-WALL -->
<path d="M37.9 101.9h30.9M38.9 102.9h28.8M68.8 102.9h.1M49.5 129.4h18.2M114.9 145.8h24.9" fill="none" stroke="#000" stroke-width=".21"/>
<!-- layer: Doors -->
<g fill="none" stroke="#000" stroke-width=".21">
<path d="M42.3 115.6l-1.9 1.9M42.7 107.5l-1.9 1.9M43 115.6l-2.5 2.5M43.1 116.2l-1.8 1.8M43.4 107.5l-2.5 2.5M43.5 108.1l-1.8 1.8M53 115.6l-1.9 1.9M53.4 107.5l-1.9 1.9M53.7 115.6l-2.5 2.5M53.8 116.2l-1.8 1.8M54.1 107.5l-2.5 2.5M54.2 108.1l-1.8 1.8"/>
<path d="M64.2 115.6l-1.9 1.9M64.6 107.5l-1.9 1.9M64.9 115.6l-2.5 2.5M65 116.2l-1.8 1.8M65.3 107.5l-2.5 2.5M65.4 108.1l-1.8 1.8M42.2 123l-1.9 1.8M42.9 123l-2.5 2.5M43 123.6l-1.8 1.8M52.9 123l-1.9 1.8M53.6 123l-2.5 2.5M53.7 123.6l-1.8 1.8"/>
<path d="M64.1 123l-1.9 1.8M64.8 123l-2.5 2.5M64.9 123.6l-1.8 1.8"/>
</g>
<text font-size="7.3" x="104.3" y="178.5">FLOOR PLAN - D/W SCHEDULE</text>
<g font-size="3.4" fill="#f00">
<text x="39.9" y="133.7">SD120</text>
<text x="39.9" y="137.3">Frame size=5&quot;x2&quot;</text>
<text x="49.6" y="133.8">10'-0&quot;X7'-0&quot;</text>
</g>
<g font-size="2.9" fill="#005cb8">
<text x="132" y="24.4">DOOR AND WINDOW OPENING SCHEDULE</text>
<text x="119.4" y="31.2">S.no.</text>
<text x="127.2" y="31.2">Type</text>
<text x="137.1" y="31.3">Openining Size</text>
<text x="161.3" y="31.3">Sill</text>
<text x="174.3" y="31.3">Remarks</text>
<text x="187" y="31.2">Nos.</text>
</g>
<g font-size="2.6" fill="#f00">
<text x="159.1" y="65.6">S-H=4'-0&quot;</text>
<text x="159.4" y="61.5">S-H=3'-0&quot;</text>
<text x="159.1" y="69.8">S-H=4'-0&quot;</text>
<text x="159.4" y="73.9">S-H=3'-0&quot;</text>
<text x="159.4" y="82.2">S-H=9'-0&quot;</text>
<text x="159.4" y="78.1">S-H=3'-0&quot;</text>
<text x="90.2" y="135.7">Frame size=5&quot;x3&quot;</text>
<text x="91" y="133.4">D66</text>
<text x="96.7" y="133.4">5'-6&quot;X7'-0&quot;</text>
<text x="122.7" y="137.1">Frame size=5&quot;x3&quot;</text>
<text x="124.6" y="134.4">D48</text>
<text x="130.3" y="134.4">4'-0&quot;X7'-0&quot;</text>
<text x="156.3" y="135.9">Frame size=5&quot;x3&quot;</text>
<text x="157.6" y="133.6">D42</text>
<text x="163.3" y="133.5">3'-6&quot;X7'-0&quot;</text>
<text x="189.3" y="134.4">D36</text>
<text x="189.6" y="136.7">Frame size=5&quot;x3&quot;</text>
<text x="195.1" y="134.3">3'-0&quot;X7'-0&quot;</text>
<text x="217.1" y="137.2">Frame size=5&quot;x3&quot;</text>
<text x="219.5" y="134.5">D30</text>
<text x="225.2" y="134.5">2'-6&quot;X7'-0&quot;</text>
<text x="249.1" y="136.4">Frame size=3&quot;x2&quot;</text>
<text x="251.5" y="133.8">V24</text>
<text x="257.1" y="133.8">2'-0&quot;X1'-6&quot;</text>
<text x="72.3" y="167.2">W108</text>
<text x="79.2" y="167.1">9'-0&quot;X6'-0&quot;</text>
<text x="125.3" y="166.9">8'-0&quot;X6'-0&quot;</text>
<text x="197.5" y="167.8">6'-0&quot;X5'-0&quot;</text>
<text x="230.7" y="168">3'-0&quot;X6'-0&quot;</text>
<text x="71.2" y="169.6">Frame size=3&quot;x2&quot;</text>
<text x="117.6" y="169.4">Frame size=3&quot;x2&quot;</text>
<text x="154" y="170.7">Frame size=3&quot;x2&quot;</text>
<text x="155.8" y="168.2">W60</text>
<text x="162" y="168.2">5'-0&quot;X6'-0&quot;</text>
<text x="190.1" y="170.3">Frame size=3&quot;x2&quot;</text>
<text x="224.1" y="170.1">Frame size=3&quot;x2&quot;</text>
<text x="225" y="168.1">W36</text>
</g>
<g font-size="2.4" fill="#f00">
<text x="176.3" y="40.8">Door</text>
<text x="176.3" y="36.3">Door</text>
<text x="176.3" y="44.9">Door</text>
<text x="176.3" y="49.1">Door</text>
<text x="176.3" y="53.2">Door</text>
<text x="176.3" y="57.4">Door</text>
<text x="172.1" y="65.6">Kitch.Window</text>
<text x="174.6" y="61.4">Window</text>
<text x="172.1" y="69.8">Kitch.Window</text>
<text x="174.6" y="73.8">Window</text>
<text x="174.6" y="78">Window</text>
<text x="173.5" y="82.2">Ventilation</text>
<text x="95.6" y="154.9">3&quot; Frame</text>
<text x="99.5" y="152">Glass</text>
<text x="118.8" y="166.9">WK96</text>
<text x="190.5" y="167.8">WK60</text>
</g>
<g font-size="2.4" fill="#545454">
<text x="253.7" y="94.9">2'</text>
<text x="51.8" y="98.7">10'</text>
<text x="97.5" y="99.6">5'-6&quot;</text>
<text x="132.3" y="100.2">4'</text>
<text x="163.5" y="100.3">3'-6&quot;</text>
<text x="197.1" y="100.3">3'</text>
<text x="225.1" y="100.9">2'-6&quot;</text>
<text x="249.3" y="100.7" transform="rotate(-90 249.3 100.7)">1'-6&quot;</text>
<text x="33.3" y="116.8" transform="rotate(-90 33.3 116.8)">9'</text>
<text x="89.5" y="116.8" transform="rotate(-90 89.5 116.8)">9'</text>
<text x="125.5" y="116.7" transform="rotate(-90 125.5 116.7)">9'</text>
<text x="158.8" y="116.7" transform="rotate(-90 158.8 116.7)">9'</text>
<text x="191.8" y="116.7" transform="rotate(-90 191.8 116.7)">9'</text>
<text x="221.8" y="116.8" transform="rotate(-90 221.8 116.8)">9'</text>
<text x="254.5" y="116.1" transform="rotate(-90 254.5 116.1)">9'</text>
<text x="163" y="143.9">5'</text>
<text x="198" y="143.9">5'</text>
<text x="80.1" y="144.4">9'</text>
<text x="126.5" y="144.8">8'</text>
<text x="232.8" y="144.1">3'</text>
<text x="65.3" y="155.9" transform="rotate(-90 65.3 155.9)">6'</text>
<text x="113.2" y="154.4" transform="rotate(-90 113.2 154.4)">5'</text>
<text x="152" y="155.9" transform="rotate(-90 152 155.9)">6'</text>
<text x="186.9" y="154.4" transform="rotate(-90 186.9 154.4)">5'</text>
<text x="227.3" y="155.9" transform="rotate(-90 227.3 155.9)">6'</text>
</g>
<g font-size="2.3" fill="#f00">
<text x="126.5" y="36.6">SD120</text>
<text x="127.9" y="40.7">D66</text>
<text x="140.5" y="40.9">5'-6&quot;X9'-0&quot;</text>
<text x="140.6" y="36.6">10'-0&quot;X9'-0&quot;</text>
<text x="127.9" y="44.8">D48</text>
<text x="140.5" y="45">4'-0&quot;X9'-0&quot;</text>
<text x="127.9" y="49">D42</text>
<text x="127.9" y="53.1">D36</text>
<text x="140.5" y="49.2">3'-6&quot;X9'-0&quot;</text>
<text x="140.5" y="53.3">3'-0&quot;X9'-0&quot;</text>
<text x="127.9" y="57.3">D30</text>
<text x="140.2" y="57.5">2'-6&quot;X9'-0&quot;</text>
<text x="126.8" y="65.5">WK96</text>
<text x="127.6" y="61.4">W108</text>
<text x="140" y="65.8">8'-0&quot;X5'-0&quot;</text>
<text x="140.2" y="61.6">9'-0&quot;X6'-0&quot;</text>
<text x="126.8" y="69.6">WK60</text>
<text x="140" y="69.9">5'-0&quot;X5'-0&quot;</text>
<text x="127.6" y="73.9">W60</text>
<text x="140.2" y="74.1">5'-0&quot;X6'-0&quot;</text>
<text x="127.6" y="78">W36</text>
<text x="128.1" y="82.1">V24</text>
<text x="140.2" y="82.4">2'-0&quot;X1'-6&quot;</text>
<text x="140.2" y="78.2">3'-0&quot;X6'-0&quot;</text>
</g>
<g font-size="1.8" fill="#f00">
<text x="121.7" y="36.5">1</text>
<text x="121.8" y="40.6">2</text>
<text x="189.4" y="36.3">4</text>
<text x="189.5" y="40.4">1</text>
<text x="121.8" y="44.8">3</text>
<text x="189.4" y="44.6">2</text>
<text x="121.7" y="53">5</text>
<text x="121.7" y="48.9">4</text>
<text x="188.8" y="48.7">10</text>
<text x="189.4" y="52.9">9</text>
<text x="121.6" y="57.2">6</text>
<text x="189.4" y="57">9</text>
<text x="121.6" y="61.3">7</text>
<text x="121.6" y="65.5">8</text>
<text x="189.2" y="65.3">2</text>
<text x="189.4" y="61.2">7</text>
<text x="121.6" y="69.6">9</text>
<text x="189.2" y="69.5">1</text>
<text x="121.1" y="73.8">10</text>
<text x="121.2" y="77.9">11</text>
<text x="189.5" y="73.6">1</text>
<text x="189.5" y="77.8">1</text>
<text x="121.1" y="82">12</text>
<text x="189.4" y="81.9">8</text>
<text x="72.5" y="113.5">2&quot; FRAME</text>
<text x="73" y="110.2">GLASS</text>
</g>
<g font-size="1.6" fill="#f00">
<text x="260.4" y="98.8">Glass</text>
<text x="261.4" y="100.8">2&quot; Frame</text>
<text x="109.4" y="113.8">Wooden Panel</text>
<text x="141.1" y="112.1">Wooden Panel</text>
<text x="173" y="110.6">Wooden Panel</text>
<text x="175" y="113.4">3&quot; FRAME</text>
<text x="206" y="110.7">Wooden Panel</text>
<text x="207.9" y="113.5">3&quot; FRAME</text>
<text x="233.1" y="109.6">Wooden Panel</text>
<text x="235" y="112.3">3&quot; FRAME</text>
<text x="111.3" y="116.6">3&quot; FRAME</text>
<text x="143" y="114.9">3&quot; FRAME</text>
<text x="141.1" y="149.8">Glass</text>
<text x="140.2" y="151.5">3&quot; Frame</text>
<text x="173.7" y="155.9">3&quot; Frame</text>
<text x="175.7" y="152.4">Glass</text>
<text x="208.6" y="154.3">3&quot; Frame</text>
<text x="210.6" y="152.4">Glass</text>
<text x="238.8" y="152.6">3&quot; Frame</text>
<text x="240.4" y="150.4">Glass</text>
</g>
</svg>
